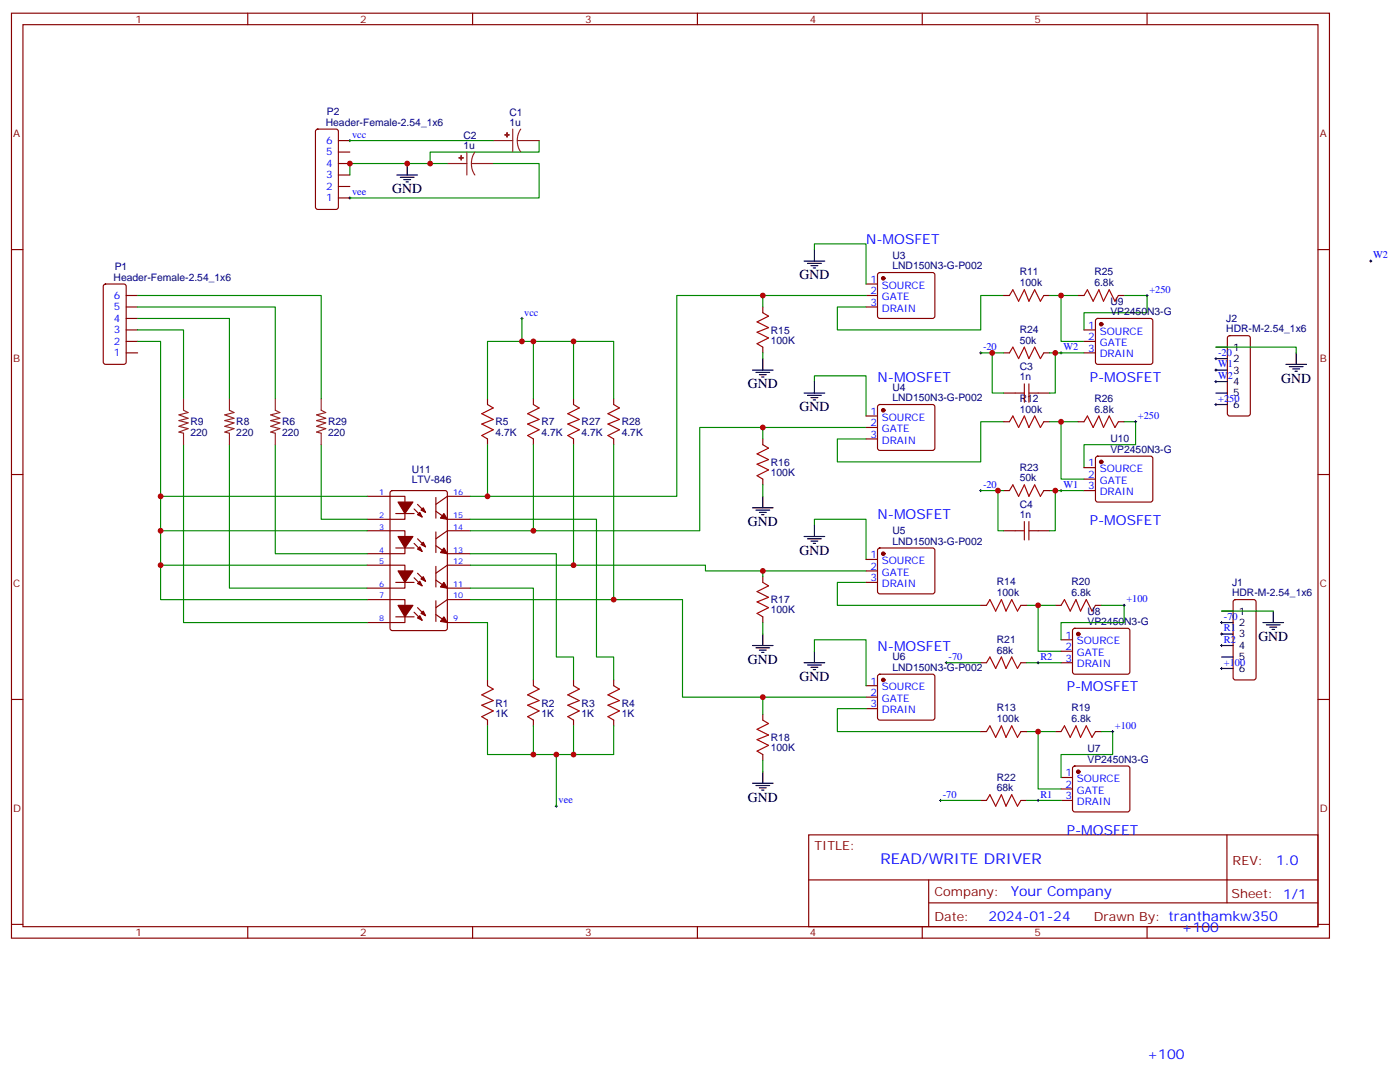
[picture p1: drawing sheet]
<svg xmlns="http://www.w3.org/2000/svg" width="431mm" height="330mm" viewBox="0 0 431 330" stroke-linecap="round" stroke-linejoin="round" font-family="sans-serif">
<g fill="none" stroke="#870000" stroke-width=".35">
<path d="M3.5 4.1h405.4v284.3h-405.4zM7.1 7.6h398.2v277.3h-398.2zM76.2 4.1v3.5M145.3 4.1v3.5M214.5 4.1v3.5M283.6 4.1v3.5M352.8 4.1v3.5M97.2 39.9l.5-.2h5.7l.6 .4 .1 23.6-.5 .6-5.9 .1-.6-.5-.1-23.5zM104.1 57.3h3.5M104.1 53.8h3.5M104.1 50.3h3.5M104.1 46.7h3.5"/>
<path d="M104.1 43.2h3.5M3.5 76.7h3.6M104.1 60.9h3.5M405.3 76.7h3.6M32 87.5l.5-.2h5.6l.7 .4v23.6l-.5 .7h-5.8l-.7-.5-.1-23.5zM38.8 97.9h3.5M38.8 94.4h3.5M38.8 90.8h3.5M234.6 94.4v1.7M266.3 94.4h3.6M266.3 90.8h3.6M266.3 87.3h3.6"/>
<path d="M270.1 84l.5-.2h16.2l.5 .2 .2 .5v12.7l-.2 .5-.5 .2h-16.2l-.5-.2-.2-.5v-12.7zM308.7 90.8h1.7M321 90.8h1.8M331.6 90.8h1.8M337.1 98.1l.5-.2h16.2l.5 .2 .2 .5v12.7l-.2 .5-.5 .2h-16.2l-.5-.2-.2-.5v-12.7zM344 90.8h1.7M38.8 108.5h3.5M38.8 105h3.5M38.8 101.4h3.5M234.6 106.7v1.8M308.7 108.5h1.7M321 108.5h1.8"/>
<path d="M333.4 108.5h3.5M333.4 105h3.5M333.4 101.4h3.5M377.7 103.4l.5-.2h5.6l.7 .4v23.6l-.4 .6-5.9 .1-.7-.5v-23.5zM149.9 122.6v1.8M149.9 134.9v1.8M164 122.6v1.8M164 134.9v1.8M176.4 122.6v1.8M176.4 134.9v1.8M188.7 122.6v1.8M188.7 134.9v1.8"/>
<path d="M234.6 134.9v1.8M266.3 127.9h3.6M266.3 131.4h3.6M266.3 134.9h3.6M270.1 124.6l.5-.2h16.2l.5 .2 .2 .5v12.7l-.2 .5-.5 .2h-16.2l-.5-.3-.2-.4v-12.7zM308.7 129.6h1.7M308.7 120.8h3.5M319.3 120.8h3.5M321 129.6h1.8M331.6 129.6h1.8M344 129.6h1.7M3.5 145.9h3.6"/>
<path d="M112.9 152.6h11.6v7h-11.6M120.2 151l.4-.2h16.3l.6 .4 .1 41.9-.5 .7-16.5 .1-.6-.5-.1-41.9zM121.7 157.9h5.7M127.4 156.5l2.4 2.4M128.4 155l2.5 2.5M134.1 157.2l3.5 2.4h7M134.1 152.9v6.4M144.6 152.6h-7l-3.5 2.4M234.6 147.3v1.7M308.7 150.8h1.7M321 150.8h1.8M333.4 150.8h3.5"/>
<path d="M333.4 143.8h3.5M333.4 147.3h3.5M337.1 140.4l.5-.2h16.2l.5 .2 .2 .5v12.7l-.2 .5-.5 .2h-16.2l-.5-.2-.2-.5v-12.7zM405.3 145.9h3.6M112.9 163.2h11.6v7h-11.6M112.9 173.7h11.6v7.1h-11.6M121.7 179h5.7M121.7 168.5h5.7M127.4 167l2.4 2.5M127.4 177.6l2.4 2.5M128.4 165.6l2.5 2.5M128.4 176.2l2.5 2.5"/>
<path d="M134.1 163.5v6.4M134.1 174.1v6.3M134.1 167.7l3.5 2.5h7M134.1 178.3l3.5 2.5h7M144.6 163.2h-7l-3.5 2.4M144.6 173.7h-7l-3.5 2.5M234.6 177.3v1.7M266.3 172h3.6M266.3 175.5h3.6M266.3 179h3.6M270.1 168.7l.5-.2h16.2l.5 .2 .2 .5v12.7l-.2 .5-.5 .2h-16.2l-.5-.3-.2-.4v-12.7zM308.7 163.2h3.5"/>
<path d="M319.3 163.2h3.5M112.9 184.3h11.6v7.1h-11.6M121.7 189.6h5.7M127.4 188.2l2.4 2.5M128.4 186.8l2.5 2.5M134.1 184.7v6.3M134.1 188.9l3.5 2.5h7M144.6 184.3h-7l-3.5 2.5M234.6 189.6v1.8M301.6 186.1h1.8M314 186.1h1.7M324.6 186.1h1.7"/>
<path d="M326.3 196.7h3.5M330.1 193.4l.5-.3h16.2l.5 .3 .2 .5v12.7l-.2 .5-.5 .2h-16.2l-.5-.3-.3-.4v-12.7zM336.9 186.1h1.8M379.5 184.5l.4-.2h5.7l.6 .5 .1 23.5-.5 .7h-5.9l-.6-.4-.1-23.6zM3.5 215h3.6M149.9 209v1.8M164 209v1.8M176.4 209v1.8M188.7 209v1.8M234.6 219.6v1.8M266.3 210.8h3.6M266.3 214.3h3.6"/>
<path d="M266.3 217.8h3.6M270.1 207.5l.5-.2h16.2l.5 .2 .2 .5v12.7l-.2 .5-.5 .2h-16.2l-.5-.3-.2-.4v-12.7zM301.6 203.7h1.8M314 203.7h1.7M326.3 200.2h3.5M326.3 203.7h3.5M405.3 215h3.6M149.9 221.4v1.7M164 221.4v1.7M176.4 221.4v1.7M188.7 221.4v1.7M234.6 232v1.7"/>
<path d="M301.6 224.9h1.8M314 224.9h1.7M324.6 224.9h1.7M326.3 239h3.5M330.1 235.7l.5-.2h16.2l.5 .2 .2 .5v12.7l-.2 .5-.5 .2h-16.2l-.5-.2-.3-.5v-12.7zM336.9 224.9h1.8M248.7 256.6h156.6v28.3h-156.6zM301.6 246.1h1.8M314 246.1h1.7M326.3 242.5h3.5M326.3 246.1h3.5M377.3 256.7v20.8"/>
<path d="M248.7 270.5h156.5M285.6 277.5h119.6M285.6 270.5v14.1M3.5 284.2h3.6M76.2 284.9v3.5M145.3 284.9v3.5M214.5 284.9v3.5M283.6 284.9v3.5M352.8 284.9v3.5M405.3 284.2h3.6"/>
</g>
<g fill="none" stroke="#000" stroke-width=".31">
<path d="M107.2 43.2h.7M107.6 42.9v.7M107.2 60.9h.7M107.6 60.5v.7M421.6 79.9v.7M160.2 97.9h.7M160.5 97.5v.7M352.4 90.8h.7M352.8 90.5v.7M421.2 80.3h.7M301.3 108.5h.7M301.6 108.1v.7"/>
<path d="M326 108.5h.7M326.3 108.1v.7M373.6 110.2h.7M373.6 117.3h.7M373.6 113.8h.7M373.9 109.9v.7M373.9 113.4v.7M373.9 116.9v.8M348.9 129.6h.7M349.2 129.3v.7M373.6 124.4h.7M373.9 124v.7"/>
<path d="M301.3 150.8h.7M301.6 150.5v.7M326 150.8h.7M326.3 150.5v.7M345.4 186.1h.7M345.7 185.7v.7M375.4 191.4h.7M375.4 198.4h.7M375.4 194.9h.7M375.7 191v.7M375.7 194.6v.7M375.7 198.1v.7"/>
<path d="M290.7 203.7h.7M291 203.4v.7M318.9 203.7h.7M319.3 203.4v.7M375.4 205.5h.7M375.7 205.1v.7M341.8 224.9h.7M342.2 224.5v.7M170.7 247.8h.7M171.1 247.5v.7M288.9 246.1h.7M289.3 245.7v.7"/>
<path d="M318.9 246.1h.7M319.3 245.7v.7"/>
</g>
<g fill="none" stroke="#000" stroke-width=".35">
<path d="M122.1 53.8h6.3M123.1 54.5h4.3M124.2 55.2h2.1M124.9 55.9h.7M125.2 50.3v3.5M250.5 76.7v3.6M247.3 80.3h6.3M248.4 81h4.2M249.4 81.7h2.1M250.1 82.4h.7M231.4 113.8h6.4M232.5 114.5h4.2"/>
<path d="M233.5 115.2h2.2M234.2 115.9h.7M234.6 110.2v3.6M250.5 117.3v3.5M373.9 113.8h3.6M373.9 106.7h3.6M373.9 110.2h3.6M373.9 117.3h3.6M395.5 112h6.3M396.5 112.7h4.3M397.6 113.4h2.1M398.3 114.1h.7"/>
<path d="M398.6 108.5v3.5M247.3 120.8h6.3M248.4 121.5h4.2M249.4 122.2h2.1M250.1 122.9h.7M373.9 120.8h3.6M373.9 124.4h3.6M231.4 156.1h6.4M232.5 156.8h4.2M233.5 157.5h2.2M234.2 158.2h.7M234.6 152.6v3.5"/>
<path d="M247.3 164.9h6.3M248.4 165.6h4.2M249.4 166.3h2.1M250.1 167h.7M250.5 161.4v3.5M231.4 198.4h6.4M232.5 199.1h4.2M233.5 199.8h2.2M234.6 194.9v3.5M375.7 198.4h3.5M375.7 187.9h3.5M375.7 191.4h3.5"/>
<path d="M375.7 194.9h3.5M388.4 191.4h6.4M389.5 192.1h4.2M390.5 192.8h2.1M391.2 193.5h.7M391.6 187.9v3.5M234.2 200.6h.7M247.3 203.7h6.3M248.4 204.4h4.2M249.4 205.1h2.1M250.1 205.8h.7M250.5 200.2v3.5"/>
<path d="M375.7 202h3.5M375.7 205.5h3.5M234.6 237.2v3.6M231.4 240.8h6.4M232.5 241.5h4.2M233.5 242.2h2.2M234.2 242.9h.7"/>
</g>
<g fill="none" stroke="#008700" stroke-width=".35">
<path d="M107.6 43.2h44.1M132.3 50.3h5.3M151.7 50.3h14.1v10.6h-58.2M165.8 43.2v3.5h-33.5v3.6h-24.7v3.5M250.5 76.7v-1.7h15.8v12.3M42.3 97.9h28.3v24.7M42.3 94.4h42.4v28.2M42.3 90.8h56.5v31.8M160.5 97.9v7.1M234.6 90.8v3.6M266.3 90.8h-58.2v61.8h-58.2M308.7 90.8h-7.1v10.6h-44.1v-7h8.8"/>
<path d="M322.8 90.8h8.8M326.3 90.8v14.2h7.1M345.7 90.8h7.1v5.3h-19.4v5.3M42.3 101.4h14.1v21.2M42.3 105h7.1v47.6h63.5M164 105v17.6M176.4 105v17.6M234.6 108.5v1.7M250.5 117.3v-1.8h15.8v12.4M301.6 108.5h7.1M305.2 108.5v12.3h3.5M322.8 108.5h10.6"/>
<path d="M324.6 108.5v12.3h-1.8M373.9 106.7h24.7v1.8M56.4 136.7v54.7h56.5M70.6 136.7v44.1h42.3M84.7 136.7v33.5h28.2M98.8 136.7v22.9h14.1M149.9 136.7v15.9h-5.3M149.9 122.6v-17.6h38.8v17.6M164 136.7v26.5h-19.4M176.4 136.7v37h-31.8M188.7 136.7v47.6h-44.1M234.6 131.4v3.5"/>
<path d="M266.3 131.4h-51.1v31.8h-51.2M308.7 129.6h-7.1v12.4h-44.1v-7.1h8.8M322.8 129.6h8.8M326.3 129.6v17.7h7.1M345.7 129.6h3.5v7.1h-15.8v7.1M49.4 152.6v10.6h63.5M144.6 159.6h38.8v42.4h5.3v7M234.6 149v3.6M301.6 150.8h7.1M306.9 150.8v12.4h1.8M322.8 150.8h10.6M324.6 150.8v12.4h-1.8"/>
<path d="M49.4 163.2v10.5h63.5M49.4 173.7v10.6h63.5M144.6 170.2h26.5v31.8h5.3v7M176.4 173.7h40.6v1.8h49.3M234.6 175.5v1.8M250.5 161.4v-1.8h15.8v12.4M266.3 179h-8.8v7.1h44.1M144.6 191.4h5.3v17.6M144.6 180.8h19.4v28.2M188.7 184.3h21.2v30h24.7M234.6 191.4v3.5M315.7 186.1h8.9"/>
<path d="M319.3 186.1v14.1h7M338.7 186.1h7v5.3h-19.4v5.3M375.7 187.9h15.9M250.5 200.2v-3.5h15.8v14.1M266.3 214.3h-31.7v5.3M266.3 217.8h-8.8v7.1h44.1M291 203.7h10.6M315.7 203.7h10.6M149.9 223.1v8.9h38.8v-8.9M164 223.1v8.9M171.1 232v15.8M176.4 223.1v8.9"/>
<path d="M234.6 233.7v3.5M315.7 224.9h8.9M319.3 224.9v17.6h7M338.7 224.9h3.5v7.1h-15.9v7M289.3 246.1h12.3M315.7 246.1h10.6"/>
</g>
<g fill="none" stroke="#8c2424" stroke-width=".35">
<path d="M157.7 39.7v7M160.2 39.7l-.9 1.7-.2 1.8M137.6 50.3h6M143.6 46.7v7.1M145 50.3l.2 1.8 .8 1.7M145 50.3h6.7M146 46.7l-.8 1.7-.2 1.9M151.7 43.2h6M159.1 43.2l.2 1.9 .9 1.6M159.1 43.2h6.7M56.4 122.6v3.5l1.5 .7-2.9 .7 2.9 1.1-2.9 .7 2.9 .7-2.9 1.1 2.9 .7-2.9 1 1.4 .4v3.5M70.6 122.6v3.5l1.4 .7-2.9 .7 2.9 1.1-2.9 .7 2.9 .7-2.9 1.1 2.9 .7-2.9 1 1.5 .4v3.5"/>
<path d="M84.7 122.6v3.5l1.4 .7-2.8 .7 2.8 1.1-2.8 .7 2.8 .7-2.8 1.1 2.8 .7-2.8 1 1.4 .4v3.5M98.8 122.6v3.5l1.4 .7-2.8 .7 2.8 1.1-2.8 .7 2.8 .7-2.8 1.1 2.8 .7-2.8 1 1.4 .4v3.5"/>
</g>
<g fill="#8c2424" stroke="#8c2424" stroke-width=".35">
<path d="M155.9 40.7l.1 1.5z"/>
<path d="M155.2 41.5h1.4z"/>
<path d="M141.8 47.8l.1 1.4z"/>
<path d="M141.1 48.5h1.4z"/>
</g>
<g fill="#870000" stroke="#870000" stroke-width=".35">
<path d="M136.5 157.9l1.1 1.7-2.1-.3z"/>
<path d="M128.4 158.2l.7-.7 .7 1.4z"/>
<path d="M129.5 156.8l.7-.7 .7 1.4z"/>
<path d="M122.4 154.3h4.6l-2.5 3.6z"/>
<path d="M136.5 168.5l1.1 1.7-2.1-.3z"/>
<path d="M128.4 168.8l.7-.7 .7 1.4z"/>
<path d="M129.5 167.4l.7-.7 .7 1.4z"/>
<path d="M122.4 164.9h4.6l-2.5 3.6z"/>
<path d="M136.5 179l1.1 1.8-2.1-.4z"/>
<path d="M128.4 179.4l.7-.7 .7 1.4z"/>
<path d="M130.2 177.3l.7 1.4-1.4-.7z"/>
<path d="M122.4 175.5h4.6l-2.5 3.5z"/>
<path d="M136.5 189.6l1.1 1.8-2.1-.4z"/>
<path d="M129.1 189.3l.7 1.4-1.4-.7z"/>
<path d="M129.5 188.6l.7-.7 .7 1.4z"/>
<path d="M122.4 186.1h4.6l-2.5 3.5z"/>
<circle cx="271.6" cy="85.5" r=".53"/>
<circle cx="271.6" cy="126.1" r=".53"/>
<circle cx="271.6" cy="170.2" r=".53"/>
<circle cx="271.6" cy="209" r=".53"/>
<circle cx="331.6" cy="237.2" r=".53"/>
<circle cx="331.6" cy="194.9" r=".53"/>
<circle cx="338.7" cy="99.7" r=".53"/>
<circle cx="338.7" cy="142" r=".53"/>
</g>
<g fill="none" stroke="#a10000" stroke-width=".35">
<path d="M234.6 96.1l1.8 1.1-3.6 1.8 3.6 1.7-3.6 1.4 3.6 1.8-3.6 1.8 1.8 1M310.4 90.8l1.1-1.7 1.8 3.5 1.7-3.5 1.4 3.5 1.8-3.5 1.8 3.5 1-1.8M333.4 90.8l1-1.7 1.8 3.5 1.8-3.5 1.4 3.5 1.7-3.5 1.8 3.5 1.1-1.8M310.4 108.5l1.1-1.8 1.8 3.5 1.7-3.5 1.4 3.5 1.8-3.5 1.8 3.5 1-1.7M315 118v5.6M316.4 118v5.6M149.9 124.4l1.8 1-3.5 1.8 3.5 1.7-3.5 1.5 3.5 1.7-3.5 1.8 1.7 1M164 124.4l1.8 1-3.5 1.8 3.5 1.7-3.5 1.5 3.5 1.7-3.5 1.8 1.7 1M176.4 124.4l1.8 1-3.6 1.8 3.6 1.7-3.6 1.5 3.6 1.7-3.6 1.8 1.8 1M188.7 124.4l1.8 1-3.5 1.8 3.5 1.7-3.5 1.5 3.5 1.7-3.5 1.8 1.7 1M234.6 136.7l1.8 1.1-3.6 1.7 3.6 1.8-3.6 1.4 3.6 1.8-3.6 1.7 1.8 1.1M310.4 129.6l1.1-1.7 1.8 3.5 1.7-3.5 1.4 3.5 1.8-3.5 1.8 3.5 1-1.8"/>
<path d="M312.2 120.8h2.8M316.4 120.8h2.9M333.4 129.6l1-1.7 1.8 3.5 1.8-3.5 1.4 3.5 1.7-3.5 1.8 3.5 1.1-1.8M310.4 150.8l1.1-1.8 1.8 3.6 1.7-3.6 1.4 3.6 1.8-3.6 1.8 3.6 1-1.8M234.6 179l1.8 1.1-3.6 1.8 3.6 1.7-3.6 1.4 3.6 1.8-3.6 1.8 1.8 1M312.2 163.2h2.8M315 160.3v5.7M316.4 163.2h2.9M316.4 160.3v5.7M303.4 186.1l1-1.8 1.8 3.6 1.8-3.6 1.4 3.6 1.7-3.6 1.8 3.6 1.1-1.8M326.3 186.1l1.1-1.8 1.7 3.6 1.8-3.6 1.4 3.6 1.8-3.6 1.7 3.6 1.1-1.8M149.9 210.8l1.8 1-3.5 1.8 3.5 1.8-3.5 1.4 3.5 1.7-3.5 1.8 1.7 1.1"/>
<path d="M164 210.8l1.8 1-3.5 1.8 3.5 1.8-3.5 1.4 3.5 1.7-3.5 1.8 1.7 1.1M176.4 210.8l1.8 1-3.6 1.8 3.6 1.8-3.6 1.4 3.6 1.7-3.6 1.8 1.8 1.1M188.7 210.8l1.8 1-3.5 1.8 3.5 1.8-3.5 1.4 3.5 1.7-3.5 1.8 1.7 1.1M303.4 203.7l1-1.7 1.8 3.5 1.8-3.5 1.4 3.5 1.7-3.5 1.8 3.5 1.1-1.8M234.6 221.4l1.8 1-3.6 1.8 3.6 1.8-3.6 1.4 3.6 1.7-3.6 1.8 1.8 1.1M303.4 224.9l1-1.8 1.8 3.6 1.8-3.6 1.4 3.6 1.7-3.6 1.8 3.6 1.1-1.8M326.3 224.9l1.1-1.8 1.7 3.6 1.8-3.6 1.4 3.6 1.8-3.6 1.7 3.6 1.1-1.8M303.4 246.1l1-1.8 1.8 3.5 1.8-3.5 1.4 3.5 1.7-3.5 1.8 3.5 1.1-1.7"/>
</g>
<g fill="#c00">
<circle cx="107.6" cy="50.3" r=".88"/>
<circle cx="125.2" cy="50.3" r=".88"/>
<circle cx="132.3" cy="50.3" r=".88"/>
<circle cx="234.6" cy="90.8" r=".88"/>
<circle cx="234.6" cy="131.4" r=".88"/>
<circle cx="234.6" cy="175.5" r=".88"/>
<circle cx="234.6" cy="214.3" r=".88"/>
<circle cx="319.3" cy="224.9" r=".88"/>
<circle cx="319.3" cy="186.1" r=".88"/>
<circle cx="326.3" cy="90.8" r=".88"/>
<circle cx="326.3" cy="129.6" r=".88"/>
<circle cx="164" cy="232" r=".88"/>
<circle cx="176.4" cy="232" r=".88"/>
<circle cx="164" cy="105" r=".88"/>
<circle cx="176.4" cy="105" r=".88"/>
<circle cx="149.9" cy="152.6" r=".88"/>
<circle cx="164" cy="163.2" r=".88"/>
<circle cx="176.4" cy="173.7" r=".88"/>
<circle cx="188.7" cy="184.3" r=".88"/>
<circle cx="171.1" cy="232" r=".88"/>
<circle cx="160.5" cy="105" r=".88"/>
<circle cx="49.4" cy="152.6" r=".88"/>
<circle cx="49.4" cy="163.2" r=".88"/>
<circle cx="49.4" cy="173.7" r=".88"/>
<circle cx="306.9" cy="150.8" r=".88"/>
<circle cx="324.6" cy="150.8" r=".88"/>
<circle cx="324.6" cy="108.5" r=".88"/>
<circle cx="305.2" cy="108.5" r=".88"/>
</g>
<text font-size="4.6" fill="#00f" x="270.8" y="265.7">READ/WRITE DRIVER</text>
<g font-size="4.2">
<text x="120.6" y="59.4">GND</text>
<text x="245.9" y="85.9">GND</text>
<text x="230" y="119.4">GND</text>
<text x="394.1" y="117.7">GND</text>
<text x="245.9" y="126.5">GND</text>
<text x="230" y="161.7">GND</text>
<text x="245.9" y="170.6">GND</text>
<text x="387" y="197">GND</text>
<text x="230" y="204.1">GND</text>
<text x="245.9" y="209.4">GND</text>
<text x="230" y="246.4">GND</text>
</g>
<g font-size="4.2" fill="#00f">
<text x="266.3" y="75">N-MOSFET</text>
<text x="269.9" y="117.3">N-MOSFET</text>
<text x="335.1" y="117.3">P-MOSFET</text>
<text x="269.9" y="159.6">N-MOSFET</text>
<text x="335.1" y="161.4">P-MOSFET</text>
<text x="269.9" y="200.2">N-MOSFET</text>
<text x="328.1" y="212.5">P-MOSFET</text>
<text x="328.1" y="256.6">P-MOSFET</text>
<text x="392.5" y="265.9">1.0</text>
<text x="310.9" y="275.5">Your Company</text>
<text x="304" y="283.3">2024-01-24</text>
<text x="363.4" y="286.6">+100</text>
<text x="352.8" y="325.4">+100</text>
</g>
<g font-size="3.9" fill="#800">
<text x="250.5" y="261.2">TITLE:</text>
<text x="379.1" y="265.9">REV:</text>
<text x="287.4" y="275.4">Company:</text>
<text x="378.7" y="276">Sheet: 1/1</text>
<text x="287.4" y="283.1">Date:</text>
<text x="336.4" y="283.2">Drawn By: tranthamkw350</text>
</g>
<g font-size="3.2" fill="#800">
<text x="41.6" y="7.1">1</text>
<text x="110.8" y="7.1">2</text>
<text x="179.9" y="7.1">3</text>
<text x="249.1" y="7.1">4</text>
<text x="318.2" y="7.1">5</text>
<text x="4.1" y="42.2">A</text>
<text x="405.9" y="42.2">A</text>
<text x="4.1" y="111.3">B</text>
<text x="405.9" y="111.3">B</text>
<text x="4.1" y="180.4">C</text>
<text x="405.9" y="180.4">C</text>
<text x="4.1" y="249.6">D</text>
<text x="405.9" y="249.6">D</text>
<text x="41.6" y="287.9">1</text>
<text x="110.8" y="287.9">2</text>
<text x="179.9" y="287.9">3</text>
<text x="249.1" y="287.9">4</text>
<text x="318.2" y="287.9">5</text>
</g>
<g font-size="3.2" fill="#000080">
<text x="100.5" y="35.5">P2</text>
<text x="156.6" y="35.6">C1</text>
<text x="100.2" y="38.6">Header-Female-2.54_1x6</text>
<text x="156.6" y="38.6">1u</text>
<text x="142.5" y="45.7">1u</text>
<text x="142.5" y="42.6">C2</text>
<text x="35.3" y="83.1">P1</text>
<text x="274.5" y="82.7">LND150N3-G-P002</text>
<text x="274.5" y="79.6">U3</text>
<text x="34.9" y="86.3">Header-Female-2.54_1x6</text>
<text x="313.6" y="88">100k</text>
<text x="313.6" y="84.6">R11</text>
<text x="336.6" y="88">6.8k</text>
<text x="336.6" y="84.6">R25</text>
<text x="341.5" y="93.7">U9</text>
<text x="341.5" y="96.8">VP2450N3-G</text>
<text x="377.1" y="98.9">J2</text>
<text x="237.1" y="105.7">100K</text>
<text x="237.1" y="102.5">R15</text>
<text x="313.6" y="105.7">50k</text>
<text x="313.6" y="102.5">R24</text>
<text x="377.1" y="102.1">HDR-M-2.54_1x6</text>
<text x="313.6" y="113.7">C3</text>
<text x="313.6" y="116.9">1n</text>
<text x="274.5" y="123.3">LND150N3-G-P002</text>
<text x="274.5" y="120.1">U4</text>
<text x="313.6" y="123.4">R12</text>
<text x="336.6" y="123.4">R26</text>
<text x="58.6" y="130.8">R9</text>
<text x="72.7" y="130.8">R8</text>
<text x="86.8" y="130.8">R6</text>
<text x="100.9" y="130.8">R29</text>
<text x="152.4" y="130.8">R5</text>
<text x="166.5" y="130.8">R7</text>
<text x="178.9" y="130.8">R27</text>
<text x="191.2" y="130.8">R28</text>
<text x="313.6" y="126.8">100k</text>
<text x="336.6" y="126.8">6.8k</text>
<text x="58.6" y="134">220</text>
<text x="72.7" y="134">220</text>
<text x="86.8" y="134">220</text>
<text x="100.9" y="134">220</text>
<text x="152.4" y="133.9">4.7K</text>
<text x="166.5" y="133.9">4.7K</text>
<text x="178.9" y="133.9">4.7K</text>
<text x="191.2" y="133.9">4.7K</text>
<text x="341.5" y="136">U10</text>
<text x="237.1" y="143.1">R16</text>
<text x="341.5" y="139.2">VP2450N3-G</text>
<text x="126.7" y="148.5">LTV-846</text>
<text x="126.7" y="145.5">U11</text>
<text x="237.1" y="146.2">100K</text>
<text x="313.6" y="148">50k</text>
<text x="313.6" y="144.8">R23</text>
<text x="313.6" y="159.3">1n</text>
<text x="313.6" y="156.1">C4</text>
<text x="274.5" y="167.4">LND150N3-G-P002</text>
<text x="274.5" y="164.2">U5</text>
<text x="306.6" y="179.9">R14</text>
<text x="329.5" y="179.9">R20</text>
<text x="237.1" y="185.4">R17</text>
<text x="306.6" y="183.3">100k</text>
<text x="329.5" y="183.3">6.8k</text>
<text x="378.9" y="183.3">HDR-M-2.54_1x6</text>
<text x="378.9" y="180">J1</text>
<text x="237.1" y="188.6">100K</text>
<text x="334.4" y="188.9">U8</text>
<text x="306.6" y="197.7">R21</text>
<text x="334.4" y="192.1">VP2450N3-G</text>
<text x="274.5" y="203">U6</text>
<text x="306.6" y="200.9">68k</text>
<text x="274.5" y="206.2">LND150N3-G-P002</text>
<text x="152.4" y="220.3">1K</text>
<text x="152.4" y="217.2">R1</text>
<text x="166.5" y="220.3">1K</text>
<text x="166.5" y="217.2">R2</text>
<text x="178.9" y="220.3">1K</text>
<text x="178.9" y="217.2">R3</text>
<text x="191.2" y="220.3">1K</text>
<text x="191.2" y="217.2">R4</text>
<text x="306.6" y="218.7">R13</text>
<text x="329.5" y="218.7">R19</text>
<text x="237.1" y="227.8">R18</text>
<text x="306.6" y="222.1">100k</text>
<text x="329.5" y="222.1">6.8k</text>
<text x="237.1" y="230.9">100K</text>
<text x="334.4" y="231.2">U7</text>
<text x="334.4" y="234.4">VP2450N3-G</text>
<text x="306.6" y="243.2">68k</text>
<text x="306.6" y="240.1">R22</text>
</g>
<g font-size="3.2" fill="#00f">
<text x="100.3" y="47.8">5</text>
<text x="100.3" y="44.3">6</text>
<text x="108.3" y="42.3">vcc</text>
<text x="100.3" y="51.3">4</text>
<text x="100.3" y="58.4">2</text>
<text x="100.3" y="54.9">3</text>
<text x="108.3" y="60">vee</text>
<text x="100.3" y="61.9">1</text>
<text x="422.3" y="79.4">W2</text>
<text x="267.7" y="87">1</text>
<text x="271.2" y="88.7">SOURCE</text>
<text x="353.5" y="90">+250</text>
<text x="35" y="95.4">5</text>
<text x="35" y="91.9">6</text>
<text x="267.7" y="90.5">2</text>
<text x="267.7" y="94">3</text>
<text x="271.2" y="92.3">GATE</text>
<text x="271.2" y="95.8">DRAIN</text>
<text x="35" y="99">4</text>
<text x="161.2" y="97">vcc</text>
<text x="334.7" y="101.1">1</text>
<text x="35" y="106">2</text>
<text x="35" y="102.5">3</text>
<text x="302.3" y="107.6">-20</text>
<text x="327" y="107.6">W2</text>
<text x="334.7" y="104.6">2</text>
<text x="338.2" y="102.8">SOURCE</text>
<text x="338.2" y="106.4">GATE</text>
<text x="35" y="109.5">1</text>
<text x="334.7" y="108.1">3</text>
<text x="338.2" y="109.9">DRAIN</text>
<text x="374.6" y="109.4">-20</text>
<text x="374.6" y="112.9">W1</text>
<text x="374.6" y="116.4">W2</text>
<text x="374.6" y="123.5">+250</text>
<text x="267.7" y="127.5">1</text>
<text x="267.7" y="131.1">2</text>
<text x="271.2" y="129.3">SOURCE</text>
<text x="350" y="128.8">+250</text>
<text x="267.7" y="134.6">3</text>
<text x="271.2" y="132.8">GATE</text>
<text x="271.2" y="136.3">DRAIN</text>
<text x="334.7" y="143.4">1</text>
<text x="302.3" y="149.9">-20</text>
<text x="327" y="149.9">W1</text>
<text x="334.7" y="146.9">2</text>
<text x="338.2" y="145.2">SOURCE</text>
<text x="338.2" y="148.7">GATE</text>
<text x="334.7" y="150.5">3</text>
<text x="338.2" y="152.2">DRAIN</text>
<text x="267.7" y="171.6">1</text>
<text x="271.2" y="173.4">SOURCE</text>
<text x="267.7" y="175.2">2</text>
<text x="267.7" y="178.7">3</text>
<text x="271.2" y="176.9">GATE</text>
<text x="271.2" y="180.4">DRAIN</text>
<text x="346.4" y="185.2">+100</text>
<text x="376.4" y="190.5">-70</text>
<text x="327.7" y="196.3">1</text>
<text x="376.4" y="197.6">R2</text>
<text x="376.4" y="194">R1</text>
<text x="291.7" y="202.8">-70</text>
<text x="320" y="202.8">R2</text>
<text x="327.7" y="199.8">2</text>
<text x="327.7" y="203.4">3</text>
<text x="331.2" y="198.1">SOURCE</text>
<text x="331.2" y="201.6">GATE</text>
<text x="331.2" y="205.1">DRAIN</text>
<text x="376.4" y="204.6">+100</text>
<text x="267.7" y="210.4">1</text>
<text x="267.7" y="214">2</text>
<text x="271.2" y="212.2">SOURCE</text>
<text x="271.2" y="215.7">GATE</text>
<text x="267.7" y="217.5">3</text>
<text x="271.2" y="219.3">DRAIN</text>
<text x="342.9" y="224">+100</text>
<text x="327.7" y="238.7">1</text>
<text x="290" y="245.2">-70</text>
<text x="320" y="245.2">R1</text>
<text x="327.7" y="242.2">2</text>
<text x="327.7" y="245.7">3</text>
<text x="331.2" y="240.4">SOURCE</text>
<text x="331.2" y="243.9">GATE</text>
<text x="171.8" y="246.9">vee</text>
<text x="331.2" y="247.5">DRAIN</text>
</g>
<g font-size="3.2">
<text x="379.2" y="107.8">1</text>
<text x="379.2" y="111.3">2</text>
<text x="379.2" y="114.8">3</text>
<text x="379.2" y="118.4">4</text>
<text x="379.2" y="121.9">5</text>
<text x="379.2" y="125.4">6</text>
<text x="381" y="188.9">1</text>
<text x="381" y="192.4">2</text>
<text x="381" y="196">3</text>
<text x="381" y="199.5">4</text>
<text x="381" y="203">5</text>
<text x="381" y="206.6">6</text>
</g>
<g font-size="2.5" fill="#00f">
<text x="116.6" y="152.2">1</text>
<text x="139.3" y="152.2">16</text>
<text x="116.6" y="159.3">2</text>
<text x="139.3" y="159.3">15</text>
<text x="116.6" y="162.8">3</text>
<text x="139.3" y="162.8">14</text>
<text x="116.6" y="169.9">4</text>
<text x="116.6" y="173.4">5</text>
<text x="139.3" y="169.9">13</text>
<text x="139.3" y="173.4">12</text>
<text x="116.6" y="180.4">6</text>
<text x="116.6" y="184">7</text>
<text x="139.3" y="180.4">11</text>
<text x="139.3" y="184">10</text>
<text x="116.6" y="191">8</text>
<text x="139.3" y="191">9</text>
</g>
</svg>
